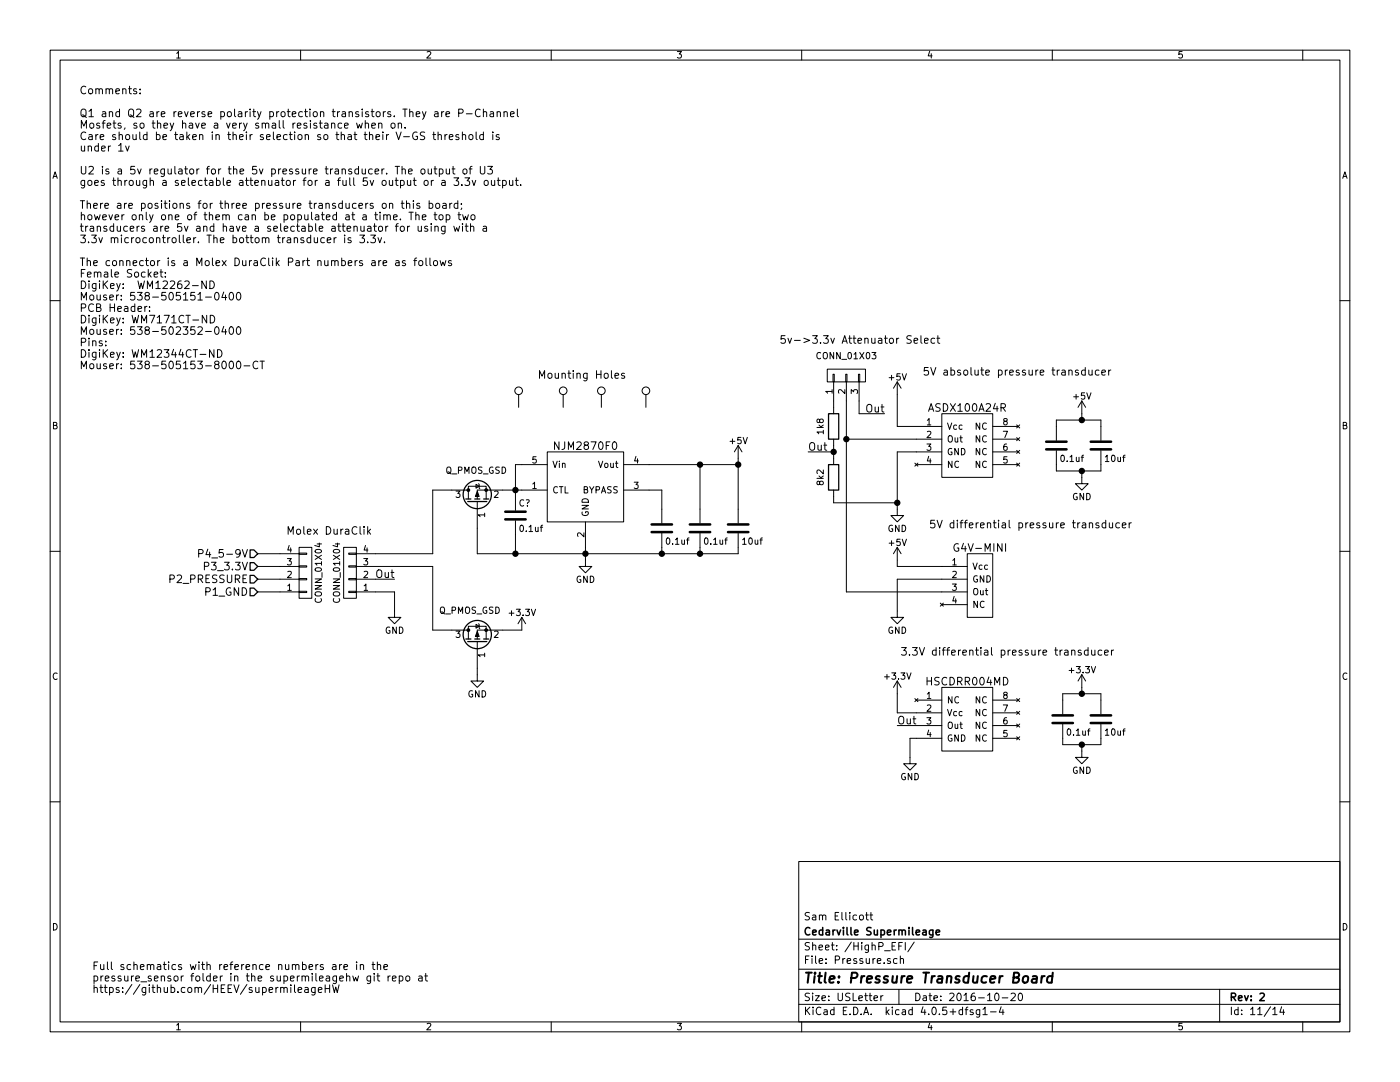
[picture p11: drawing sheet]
<svg xmlns="http://www.w3.org/2000/svg" width="279mm" height="216mm" viewBox="0 0 279 216" stroke-linecap="round" stroke-linejoin="round" font-family="sans-serif">
<g fill="none" stroke="#000" stroke-width=".2">
<path d="M10 10h259.4v195.9h-259.4zM12 12h255.4v191.9h-255.4zM27.2 17.8l-.3-.1-.3 .2 .1 .2 .5 .2v.3h-.6M28 18.6v.1M28 17.8v.1M60 10v2M110 10v2M160 10v2M210 10v2M260 10v2M25.1 29.1l.3 1 .4-1M68.8 25.1l.7-.2-.1-.3h-.4l-.2 .2v.7h.6"/>
<path d="M71.2 24.6l.3 1 .2-.7 .3 .7 .3-1M72.9 24.7l.1-.1a.36 .36 0 0 1 .6 .2v.8M72.9 24.1v1.5M74.2 25.1l.7-.2v-.3h-.5l-.2 .2 .1 .7h.6M75.6 24.7v-.1a.36 .36 0 0 1 .6 .2v.8M75.6 24.6v1M78.1 24.7l.2-.1 .5 .1v.6l-.1 .2-.4 .1-.2-.2zM79.5 24.7l.1-.1a.36 .36 0 0 1 .5 .2v.8M79.5 24.6v1M80.2 33.9l.1-.1a.36 .36 0 0 1 .6 .1v.8M80.5 27.3h1.2M80.8 25.4v.2"/>
<path d="M81.5 34.2l.8-.1-.1-.3-.4-.1-.3 .2 .1 .7h.6M83.2 26.4a.71 .71 0 0 0-.9 .7 .71 .71 0 0 0 .9 .7l.1-.6h-.3M84.1 33.9l.2-.2 .4 .2 .1 .5-.1 .2-.4 .1-.2-.1zM84.7 36.1l.2-.1 .5 .1v.6l-.1 .2-.4 .1-.2-.1zM84.8 26.4a.62 .62 0 0 0-.9 .1v.4l.8 .4v.4a.62 .62 0 0 1-.8 .1M85.4 33.7v.8a.38 .38 0 0 0 .7 .1M86.1 36v1M86.1 33.7v1M86.4 26.8h.5M86.5 36l-.4 .3M86.6 26.3v1.4l.3 .2M86.6 33.7h.6"/>
<path d="M86.8 22.4h.6v.9M86.8 33.2v1.3l.4 .2M87.4 22.6l-.5 .1a.3 .3 0 0 0-.2 .3 .3 .3 0 0 0 .2 .3l.5-.1M87.4 27l.1-.1a.36 .36 0 0 1 .6 .2v.8M87.4 26.3v1.6M87.7 33.8l.4-.1 .3 .3v.4l-.1 .2h-.6M87.7 33.7v1.5M88.1 22.3v1M88.2 36.1h.6v.9M88.6 22.3l-.5 .3M88.8 26.8v1.1M88.8 36.3l-.5 .1a.3 .3 0 0 0-.2 .3 .3 .3 0 0 0 .2 .3l.5-.1"/>
<path d="M89 22.8l.7-.2v-.2l-.5-.1-.2 .2 .1 .7h.6M89.1 33.7v.8a.38 .38 0 0 0 .6 .1M89.2 26.8l-.4 .4M89.7 27.4l.7-.2-.1-.3-.4-.1-.2 .3v.7h.6M89.7 33.7v1M90.2 33.7h.6M90.4 33.2v1.3l.4 .2M90.6 35.5h.9l-.5 .6h.4l.1 .2v.6l-.3 .1h-.4l-.2-.1M91.5 22.6l.8-.1 .1-.2v-.4l-.3-.1h-.6v1.5M91.5 26.9l-.3-.1-.2 .3v.2l.5 .1v.4h-.5M92.2 36.9v.1M92.3 27l.1-.1a.36 .36 0 0 1 .5 .2v.8"/>
<path d="M92.3 26.3v1.6M92.5 33.9l.2-.2 .4 .2 .1 .5-.2 .2-.3 .1-.2-.1zM92.8 35.5h.9l-.5 .6h.4l.1 .2-.1 .6-.2 .1h-.4l-.2-.1M93.1 22.7h1.1M93.6 33.7h.6M93.6 27l.3-.2 .4 .2 .1 .6-.2 .2-.3 .1-.3-.2zM94.2 33.2l-.4 .2v1.3M94.2 36l.4 1 .3-1M95 26.3v1.4l.2 .2M95.8 21.9a.72 .72 0 0 0-1 .5 .72 .72 0 0 0 .7 .9l.3-.2M95.9 33.2v1.2l.3 .3h.2l.3-.3v-1.2M96.5 22.4a.36 .36 0 0 1 .6 .1v.8"/>
<path d="M96.5 26.9l-.5-.1-.3 .4v.4l.2 .2h.6M96.5 21.8v1.5M96.5 26.3v1.6M96.7 36.1l.2-.1 .5 .1v.6l-.1 .2-.4 .1-.2-.1zM97.3 33.2h1l-.5 .6 .3 .1 .2 .2-.1 .5-.2 .1h-.5l-.2-.1M97.8 22.4h.6l.1 .9M98.1 36v.8a.38 .38 0 0 0 .6 .1M98.3 26.3v.2M98.3 26.8v1.1M98.5 22.6l-.5 .1a.3 .3 0 0 0-.2 .3 .3 .3 0 0 0 .2 .3l.5-.1M98.7 36v1M99.2 22.4h.1a.36 .36 0 0 1 .6 .1v.8"/>
<path d="M99.2 22.3v1M99.2 36h.6M99.4 35.5v1.3l.4 .2M99.6 26.9l-.4-.1-.2 .3 .1 .2 .5 .1v.4h-.6M100.3 36.1l.4-.1 .3 .3v.4l-.1 .2h-.6M100.3 36v1.5M100.6 22.4h.1a.36 .36 0 0 1 .5 .1v.8M100.6 22.3v1M101.7 36v.8a.38 .38 0 0 0 .6 .1M101.9 22.8l.7-.2-.1-.2-.4-.1-.2 .2 .1 .7h.5M102.3 36v1M102.8 36h.6"/>
<path d="M103 35.5v1.3l.4 .2M103.3 21.8v1.3l.2 .2M103.9 36.9v.1M10 60h2M30.8 54.8l.7-.2-.1-.2-.4-.1-.2 .2v.7h.6M31.9 54.3h.6M32.1 53.8v1.3l.4 .2M33 55.1v.2M33 54.4v.1M38.4 57h1.2M41 59.3h1.2M41.2 56.1v1.5l-.9-1.5v1.5"/>
<path d="M41.9 56.1a.77 .77 0 0 1 .9 .7 .77 .77 0 0 1-.9 .8zM43 58.5l.2-.2a.81 .81 0 0 1 .5 .8 .81 .81 0 0 1-.5 .8l-.2-.2-.2-.4zM44.7 58.3l-.4 1.1h.9M45 58.9v1M45.9 58.5l.2-.2a.81 .81 0 0 1 .5 .8 .81 .81 0 0 1-.5 .8l-.2-.2-.2-.4zM47.3 58.5l.2-.2a.81 .81 0 0 1 .6 .8 .81 .81 0 0 1-.6 .8l-.2-.2-.1-.4zM65.3 47.9l.7-.1v-.3l-.5-.1-.2 .3 .1 .7h.6M66.7 47.4v1M67.1 47.4l-.4 .3M68.8 47.4v1M70 47.5l-.3-.1-.3 .3 .1 .2 .5 .1v.4h-.6M71.8 46.9h.9l-.5 .6 .4 .1 .1 .2v.5l-.3 .1h-.4l-.2-.1"/>
<path d="M73.4 48.3v.1M74 46.9h.9l-.5 .6 .4 .1 .1 .2v.5l-.3 .1h-.4l-.2-.1M75.4 47.4l.4 1 .3-1M76 52l-.4 .3M76.4 40.7l.2-.1 .4 .1 .1 .6-.2 .2-.3 .1-.2-.2zM76.5 52.5l.7-.2-.1-.2-.4-.1-.2 .2v.7h.6M76.7 48.3v.1M77.7 40.7l.1-.1a.36 .36 0 0 1 .6 .2v.8M77.7 40.6v1M78.5 43.4l.8-.2-.1-.3-.4-.1-.3 .3 .1 .7h.6M79 52.1h.6l.1 .9M79.7 52.3l-.6 .1a.3 .3 0 0 0-.2 .3 .3 .3 0 0 0 .2 .3l.6-.1"/>
<path d="M79.9 43.7v.2M80 45.3l.2-.2 .4 .2 .1 .6-.2 .2-.3 .1-.2-.2zM80.1 40.6h.5M80.3 40.1v1.3l.3 .2M80.9 52.1l-.4-.1-.2 .2 .1 .2 .5 .2v.3h-.6M81.1 40.7l.1-.1a.36 .36 0 0 1 .6 .2v.8M81.1 40.1v1.5M81.3 45.1v1.1M81.6 42.3h.9M81.8 45.1l-.5 .3M82 42.3v1.6M82.5 40.1v.1"/>
<path d="M82.5 40.6v1M82.6 52h.6M83 43l.1-.1a.36 .36 0 0 1 .5 .2v.8M83 42.3v1.6M83.2 51.5l-.4 .2v1.3M83.4 45.1v.8a.38 .38 0 0 0 .7 .1M83.6 52.1l.3-.1 .4 .1 .1 .6-.2 .2-.3 .1-.3-.1zM83.7 40.6h-.3l-.2 .2v.2l.5 .1v.4h-.5M84.1 45.1v1.1M84.3 43.4l.7-.2-.1-.3-.4-.1-.2 .3 .1 .7h.5M85 51.5v1.3l.2 .2M85.3 45.2l-.3-.1-.3 .3 .1 .2 .5 .1v.4h-.6"/>
<path d="M85.6 40.6h.5l.3 .3v.4l-.2 .2h-.6M85.6 40.1v1.5M85.8 51.5v1.3l.2 .2M86.1 44.6v.2M86.1 45.1v1.1M86.6 52.1l.2-.1 .4 .1 .1 .6-.1 .2-.4 .1-.2-.1zM86.6 42.8h.6M86.8 45.3l.1-.1a.36 .36 0 0 1 .6 .2v.8M86.8 45.1v1.1M86.8 42.3v1.4l.4 .2M87 40.7l.2-.1 .5 .1 .1 .6-.2 .2-.4 .1-.2-.2zM87.7 43l.2-.2 .4 .2 .1 .6-.1 .2-.4 .1-.2-.2z"/>
<path d="M87.8 52l.3 1 .3-.7 .3 .7 .3-1M88.4 40.6h.6l.1 1M88.8 45.1v1.3l-.3 .3-.3-.1M88.8 45.2l-.4-.1-.3 .3v.5l.1 .2h.6M89.1 40.9l-.6 .1a.3 .3 0 0 0-.2 .3 .3 .3 0 0 0 .2 .3l.6-.1M89.1 42.9l.4-.1 .3 .4v.4l-.2 .2h-.5M89.1 42.8v1.6M89.8 40.6v1M90.1 52.1l-.4-.1-.2 .2 .1 .2 .5 .2v.3h-.6M90.2 40.6l-.4 .3M90.6 45.1l.3 1.1 .2-.8 .3 .8 .3-1.1M91.4 40.6h-.5l-.3 .3v.4l.2 .2h.6"/>
<path d="M91.4 40.1v1.5M91.4 42.8h.6M91.6 42.3v1.4l.4 .2M92.1 40.6v.2M92.2 41.5l-.2 .3M92.3 44.6v.2M92.3 45.1v1.1M92.3 42.8l.3 1.1 .3-.7 .3 .7 .3-1.1M92.8 45.1h.6M93 44.6v1.3l.4 .3M93.9 45.3l.1-.1a.36 .36 0 0 1 .6 .2v.8M93.9 44.6v1.6"/>
<path d="M94.1 43l.2-.2 .4 .2 .1 .6-.2 .2-.3 .1-.2-.2zM96.4 45.2h.6l.1 1M97.1 45.5l-.5 .1a.3 .3 0 0 0-.2 .3 .3 .3 0 0 0 .2 .3l.5-.1M267.4 60h2M21.1 68.9v.1M21.1 68.1v.1M29.3 61.1l-.4 .3M29.8 62v.2M29.8 61.2v.2M41 66.1h1.2M41.2 62.9v1.5l-.8-1.5v1.5M42 62.9a.77 .77 0 0 1 .9 .8 .77 .77 0 0 1-.9 .7z"/>
<path d="M42.7 69.8v1.5l-.9-1.5v1.5M43 65.4l.2-.2a.81 .81 0 0 1 .5 .8 .81 .81 0 0 1-.5 .7l-.2-.1-.2-.5zM43.4 69.8a.77 .77 0 0 1 .9 .7 .77 .77 0 0 1-.9 .8zM44.4 72.2l.3-.1a.81 .81 0 0 1 .5 .7 .81 .81 0 0 1-.5 .8l-.3-.2-.1-.4zM44.7 65.1l-.4 1.1h.9M45 65.7v1M45.9 65.4l.2-.2a.81 .81 0 0 1 .5 .8 .81 .81 0 0 1-.5 .7l-.2-.1-.2-.5zM45.9 72.2l.2-.1a.81 .81 0 0 1 .5 .7 .81 .81 0 0 1-.5 .8l-.2-.2-.2-.4zM47.3 65.4l.2-.2a.81 .81 0 0 1 .6 .8 .81 .81 0 0 1-.6 .7l-.2-.1-.1-.5zM47.3 72.2l.2-.1a.81 .81 0 0 1 .6 .7 .81 .81 0 0 1-.6 .8l-.2-.2-.1-.4zM48.7 73h1.2M51.5 72.2a.72 .72 0 0 0-1.1 .5 .72 .72 0 0 0 .8 .9l.3-.2"/>
<path d="M51.9 72.1h.9M52.3 72.1v1.5M103.5 78.7v2.6M112.4 78.7v2.6M120 78.7v2.6M122.7 75l.8-.2-.1-.3h-.4l-.3 .2 .1 .7h.6M124.6 74.5h-.3l-.3 .2 .1 .2 .5 .2v.3h-.6M128.9 78.7v2.6M165.1 73.7h7.6v2.5h-7.6zM166.2 74.7h.3v1.5h-.3zM166.4 76.2v6.4M168.8 74.7h.2v1.5h-.2z"/>
<path d="M168.9 76.2v41.9h24.1M171.3 74.7h.3v1.5h-.3zM171.4 76.2v6.4h5.1M179.1 76.2v8.9h8.9M179.1 76.2l-.8 1.3M179.1 76.2l.7 1.3M181.9 67.1a.62 .62 0 0 0-.8 0v.5l.7 .3v.5a.62 .62 0 0 1-.8 0M182.4 68l.8-.2-.1-.2-.4-.1-.3 .2 .1 .7h.6M183.8 67v1.3l.2 .2M184.5 68l.7-.2v-.2l-.5-.1-.2 .2 .1 .7h.6M186.5 67.6l-.4-.1-.3 .3v.4l.2 .2h.5M187 67.5h.6"/>
<path d="M187.2 67v1.3l.4 .2M216.6 73.9l-.4-.1-.4 .3v.5l.2 .2h.6M216.6 73.3v1.6M217.3 73.8v.9a.38 .38 0 0 0 .7 0M218 73.8v1.1M219.3 73.9l-.4-.1-.3 .3v.5l.1 .2h.6M219.9 74.3l.7-.1-.1-.3-.4-.1-.2 .3 .1 .7h.5M221.3 73.8v1.1M221.7 73.8l-.4 .3M93.5 97.8v-.8h3.5v2.6M93.5 97.8h-7.1v12.7h-15.3M93.5 97.8v1.8"/>
<path d="M95 96.6l.6 .4-.6 .4zM95.5 96.5l.3 1M109.2 90.2h15.3v13.9h-15.3zM109.2 97.8h-14v1.8M109.2 92.7h-6.3v9.2M124.5 97.8h7.6v6.6M124.5 92.7h22.8M139.7 92.7v11.7M147.3 88.9v15.5M147.3 88.9l-.7 1.3M147.3 88.9l.8 1.3M161.3 90.2h5.1"/>
<path d="M166.4 87.6v5.1M166.4 97.8v2.5h12.7M168.9 87.6h19.1M182.6 92.4l.6 .6M182.9 92.7h5.1M183.2 92.4l-.6 .6M188 82.6h10.1v12.7h-10.1zM188 90.2h-8.9v12.7h1.2l-1.2 1.2-1.3-1.2h1.3M198.1 92.7h5.1M198.1 85.1h5.1M198.1 90.2h5.1M198.1 87.6h5.1"/>
<path d="M202.9 92.4l.6 .6M202.9 89.9l.6 .6M202.9 87.3l.6 .6M202.9 84.8l.6 .6M203.5 92.4l-.6 .6M203.5 89.9l-.6 .6M203.5 87.3l-.6 .6M203.5 84.8l-.6 .6M210.8 87.9v-4.1h8.9v4.1M210.8 89.9v4.1h8.9v-4.1M215.9 94v2.5h1.3l-1.3 1.3-1.3-1.3h1.3M215.9 80v3.8"/>
<path d="M215.9 80l-.8 1.3M215.9 80l.8 1.3M10 110h2M39.6 110.5l.8-.1 .1-.2v-.4l-.3-.1h-.6v1.5M51.4 118.1h8.3M51.4 115.6h8.3M51.4 113h8.3M51.4 110.5h8.3M59.7 110.4h1.5v.2h-1.5zM59.7 112.9h1.5v.3h-1.5zM59.7 115.4h1.5v.3h-1.5zM59.7 118h1.5v.2h-1.5z"/>
<path d="M59.7 109.2h2.5v10.2h-2.5zM68.6 109.2h2.5v10.2h-2.5zM69.6 110.4h1.5v.2h-1.5zM69.6 112.9h1.5v.3h-1.5zM69.6 115.4h1.5v.3h-1.5zM69.6 118h1.5v.2h-1.5zM71.1 118.1h7.6v5.1h1.3l-1.3 1.3-1.2-1.3h1.2M71.1 115.6h7.6M71.1 113h15.3v12.7h7.1M72.6 105.1v.1M72.6 105.6v1M73.4 105.1v1.5"/>
<path d="M73.5 106l.5 .6M74 105.6l-.6 .6M95.2 100.1v10.4h52.1v-4.1M102.9 103.9v6.6M116.8 104.1v8.9h1.3l-1.3 1.3-1.2-1.3h1.2M132.1 106.4v4.1M139.7 106.4v4.1M179.1 109.2v3.8h13.9M179.1 109.2l-.8 1.3M179.1 109.2l.7 1.3M193 110.5h5.1v12.7h-5.1zM193 115.6h-13.9v7.6h1.2l-1.2 1.3-1.3-1.3h1.3"/>
<path d="M219.3 104.4l-.4-.1-.2 .2 .1 .2 .5 .2v.4h-.6M220.7 104.4l-.5-.1-.3 .3v.5l.2 .2h.6M220.7 103.8v1.5M221.4 104.3v.8a.38 .38 0 0 0 .6 .1M222 104.3v1M223.4 104.4l-.4-.1-.3 .3v.5l.1 .2h.6M224 104.8l.7-.1-.1-.3-.4-.1-.2 .2 .1 .8h.5M225.3 104.3v1M225.8 104.3l-.5 .3M267.4 110h2M93.5 125.7v-.7h3.5v2.5M93.5 125.7v1.8"/>
<path d="M95 124.6l.6 .4-.6 .3zM95.2 128v7.9h1.3l-1.3 1.3-1.2-1.3h1.2M95.5 124.5l.3 1M104.1 123.2v2.5h-8.9v1.8M104.1 123.2l-.7 1.3M104.1 123.2l.8 1.3M179.1 135.9v6.3h8.9M179.1 135.9l-.8 1.3M179.1 135.9l.7 1.3M182.6 139.4l.6 .6M182.9 139.7h5.1M183.2 139.4l-.6 .6"/>
<path d="M187.7 120.3l.6 .7M188 137.2h10.1v12.7h-10.1zM188 120.7h5M188.3 120.3l-.6 .7M198.1 139.7h5.1M202.9 139.4l.6 .6M203.5 139.4l-.6 .6M215.7 129.8l-.3-.1-.2 .2v.2l.5 .2v.4h-.5M215.9 134.6l-.8 1.3M215.9 134.6v3.8M215.9 134.6l.8 1.3M217.1 129.8l-.4-.1-.3 .3v.5l.2 .2h.5"/>
<path d="M217.1 129.2v1.5M217.9 129.7v.8a.38 .38 0 0 0 .6 .1M218.5 129.7v1M219.9 129.8l-.4-.1-.3 .3v.5l.1 .2h.6M220.4 130.2l.8-.1-.1-.3-.4-.1-.3 .2 .1 .8h.6M221.8 129.7v1M222.2 129.7l-.4 .3M10 160h2M179.1 144.8h8.9M188 147.3h-6.4v5.1h1.3l-1.3 1.3-1.3-1.3h1.3M198.1 142.2h5.1M198.1 144.8h5.1"/>
<path d="M198.1 147.3h5.1M202.9 147l.6 .6M202.9 144.5l.6 .6M202.9 141.9l.6 .6M203.5 147l-.6 .6M203.5 144.5l-.6 .6M203.5 141.9l-.6 .6M212.1 142.5v-4.1h7.6v4.1M212.1 144.5v4.1h7.6v-4.1M215.9 148.6v2.5h1.3l-1.3 1.3-1.3-1.3h1.3M267.4 160h2M159.4 171.9h108v32h-108z"/>
<path d="M59.5 197.5l.7-.1-.1-.3-.4-.1-.2 .3 .1 .7h.5M60.9 197.1h.5l.1 .9M61.5 197.4l-.5 .1a.3 .3 0 0 0-.2 .3 .3 .3 0 0 0 .2 .2h.5M62.9 197v1.3l-.3 .3-.4-.1M62.9 197.1l-.4-.1-.3 .3v.5l.1 .2h.6M63.5 197.5l.8-.1-.1-.3-.4-.1-.3 .3 .1 .7h.6M64.9 196.5v1.5M64.9 197.3h.9M65.8 196.5v1.5M66.4 196.5l.3 1.5 .3-1 .3 1 .4-1.5M66.4 192.5h.6l.1 1M67.1 192.8l-.6 .1a.3 .3 0 0 0-.2 .3 .3 .3 0 0 0 .2 .3l.6-.1"/>
<path d="M67.8 192.5v1M68.2 192.5l-.4 .3M68.6 193l.8-.2-.1-.3h-.4l-.3 .2 .1 .7h.6M71.2 191.9v.2M71.2 192.5v1M71.9 192.6l.1-.1a.36 .36 0 0 1 .6 .2v.8M71.9 192.5v1M74 194.7v1.3l-.3 .3-.4-.1M74 194.8l-.5-.1-.3 .3v.5l.2 .2h.6M74.2 192.5h.6M74.4 191.9v1.4l.4 .2M74.7 194.2v.2"/>
<path d="M74.7 194.7v1.1M75.2 194.7h.6M75.3 192.6l.1-.1a.36 .36 0 0 1 .6 .2v.8M75.3 191.9v1.6M75.4 194.2v1.4l.4 .2M76.6 193l.7-.2v-.3h-.5l-.2 .2 .1 .7h.6M77.4 194.7v1.1M77.9 194.7l-.5 .3M78.3 195.2l.7-.1v-.3l-.5-.1-.2 .3 .1 .7h.6M79.7 194.8l.4-.1 .3 .3v.5l-.1 .2h-.6M79.7 194.7v1.6M81.1 194.9l.2-.2 .4 .2 .1 .6-.2 .2-.3 .1-.2-.2z"/>
<path d="M83.6 194.8h.6l.1 1M84.3 195.1l-.6 .1a.3 .3 0 0 0-.2 .3 .3 .3 0 0 0 .2 .3l.6-.1M84.8 194.7h.5M85 194.2v1.4l.3 .2M159.4 197.4h108M159.4 193.4h108M159.4 187.4h108M171.6 182.7l.2-.1 .4 .1 .1 .6-.1 .2-.4 .1-.2-.2zM172.7 182.6h.6M172.9 182.1v1.3l.4 .2M173.6 182.6h.6M173.8 182.1v1.3l.4 .2"/>
<path d="M174.4 199.2l.7-.2v-.2l-.4-.1-.3 .2 .1 .7h.6M175.8 198.7v1M176.2 198.7l-.4 .3M177.7 191.3a.37 .37 0 0 0-.6 .2l.1 .2 .5 .1v.2l-.2 .3-.4-.1M179 191.3h-.4l-.3 .2 .1 .6 .2 .2 .4-.1M179.4 188.8h.5M179.4 197.4v3M179.7 191.4l.2-.1h.4v1M179.7 190.8v1.5M180.1 188.1h-.7v1.5M180.7 188.1v1.5M182.4 188l-1.2 1.9"/>
<path d="M198.7 198.3l.2-.1a.8 .8 0 0 1 .5 .7 .8 .8 0 0 1-.5 .8l-.2-.2-.2-.4zM200 199.1h1.1M201.8 198.3l.6-.1 .2 .4-.9 1.1h.9M203.4 198.3l.2-.1a.8 .8 0 0 1 .5 .7 .8 .8 0 0 1-.5 .8l-.2-.2-.2-.4zM243.4 197.4v6.5M60 203.9v2M110 203.9v2M159.4 200.4h108M160 203.9v2M192.6 201.5h.6M193.2 201l-.4 .2v1.3M194.2 201.5a.37 .37 0 0 0-.6 .2l.1 .2 .5 .1 .1 .2-.3 .3-.4-.1"/>
<path d="M195.5 201.5v1.3l-.3 .2-.3-.1M195.5 201.5h-.4l-.3 .3 .1 .5 .2 .2 .4-.1M196.2 201.4l.4-.4v1.5M196.2 202.5h.8M197.7 201.9h1.1M199.8 200.9l-.4 1.1h1M200.2 201.5v1M210 203.9v2M254 201.4l.4-.4v1.5M254 202.5h.9M255.8 200.9l-.4 1.1h1M256.1 201.5v1"/>
<path d="M260 203.9v2"/>
<circle cx="103.5" cy="78" r=".76"/>
<circle cx="112.4" cy="78" r=".76"/>
<circle cx="120" cy="78" r=".76"/>
<circle cx="128.9" cy="78" r=".76"/>
</g>
<path d="M186.2 185.6l-.1 1.3-.2 .2-.4-.1M186.2 185.6h-.4l-.3 .3v.5l.3 .2 .4-.1M186.8 186.1l.7-.2v-.3h-.5l-.2 .2 .1 .7h.6M251.5 198.3l.5-.1 .3 .4-.9 1.1h.9" fill="none" stroke="#000" stroke-width=".3"/>
<path d="M206.1 194.8h.8l-.1 1.3M206.9 195.2l-.7 .1a.4 .4 0 0 0-.3 .4 .4 .4 0 0 0 .2 .4l.7-.1M207.9 194.8l-.1 1.3M208.5 194.8h-.4l-.2 .3M210 194.8a.7 .7 0 0 0-1 .3v.8l.3 .2 .6-.1M210.1 194.1l-.2 2" fill="none" stroke="#000" stroke-width=".41"/>
<g fill="none" stroke="#000" stroke-width=".51">
<path d="M208.8 89.7h4.1M208.8 88.1h4.1M217.7 89.7h4M217.7 88.1h4M100.8 103.6h4.1M100.8 102.1h4.1M130 106.2h4.1M130 104.6h4.1M137.7 106.2h4M137.7 104.6h4M145.3 106.2h4.1M145.3 104.6h4.1"/>
<path d="M210.1 144.3h4M210.1 142.7h4M217.7 144.3h4M217.7 142.7h4"/>
</g>
<g fill="none" stroke="#000" stroke-width=".25">
<path d="M93 99.6h1M94.7 99.6h1.1M96.5 99.6h1M165.4 82.6h2v5h-2zM165.4 92.7h2v5.1h-2zM49.9 117.3h.8l.7 .8-.7 .8h-.8zM49.9 114.8h.8l.7 .8-.7 .7h-.8zM49.9 112.3h.8l.7 .7-.7 .8h-.8zM49.9 109.7h.8l.7 .8-.7 .8h-.8zM93.3 100.1h3.9M93 127.5h1M93.3 128h3.9"/>
<path d="M94.7 127.5h1.1M96.5 127.5h1"/>
<circle cx="95.2" cy="98.7" r="2.82"/>
<circle cx="95.2" cy="126.6" r="2.82"/>
</g>
<g fill="#000" stroke="#000" stroke-width=".25">
<circle cx="102.9" cy="97.8" r=".51"/>
<circle cx="139.7" cy="92.7" r=".51"/>
<circle cx="147.3" cy="92.7" r=".51"/>
<circle cx="166.4" cy="90.2" r=".51"/>
<circle cx="168.9" cy="87.6" r=".51"/>
<circle cx="215.9" cy="83.8" r=".51"/>
<circle cx="215.9" cy="94" r=".51"/>
<circle cx="102.9" cy="110.5" r=".51"/>
<circle cx="116.8" cy="110.5" r=".51"/>
<circle cx="132.1" cy="110.5" r=".51"/>
<circle cx="139.7" cy="110.5" r=".51"/>
<circle cx="179.1" cy="100.3" r=".51"/>
<circle cx="215.9" cy="138.4" r=".51"/>
<circle cx="215.9" cy="148.6" r=".51"/>
</g>
<g fill="#000" stroke="#000" stroke-width=".2">
<path d="M95.2 98l.4 1.1h-.7zM95.2 126l.4 1h-.7z"/>
<circle cx="93.5" cy="97.8" r=".28"/>
<circle cx="97" cy="97.8" r=".28"/>
<circle cx="93.5" cy="125.7" r=".28"/>
<circle cx="97" cy="125.7" r=".28"/>
</g>
<text font-size="2.8" x="160.4" y="196.2">Title: Pressure Transducer Board</text>
<g font-size="2.1">
<text x="15.9" y="18.8">Comments:</text>
<text x="15.9" y="23.4">Q1 and Q2 are reverse polarity protection transistors. They are P-Channel</text>
<text x="15.9" y="25.7">Mosfets, so they have a very small resistance when on.</text>
<text x="15.9" y="27.9">Care should be taken in their selection so that their V-GS threshold is</text>
<text x="15.9" y="30.2">under 1v</text>
<text x="15.9" y="34.8">U2 is a 5v regulator for the 5v pressure transducer. The output of U3</text>
<text x="15.9" y="37.1">goes through a selectable attenuator for a full 5v output or a 3.3v output.</text>
<text x="15.9" y="41.7">There are positions for three pressure transducers on this board;</text>
<text x="15.9" y="43.9">however only one of them can be populated at a time. The top two</text>
<text x="15.9" y="46.2">transducers are 5v and have a selectable attenuator for using with a</text>
<text x="15.9" y="48.5">3.3v microcontroller. The bottom transducer is 3.3v.</text>
<text x="15.9" y="53.1">The connector is a Molex DuraClik Part numbers are as follows</text>
<text x="15.9" y="55.4">Female Socket:</text>
<text x="15.9" y="57.7">DigiKey: WM12262-ND</text>
<text x="15.9" y="59.9">Mouser: 538-505151-0400</text>
<text x="15.9" y="62.2">PCB Header:</text>
<text x="15.9" y="64.5">DigiKey: WM7171CT-ND</text>
<text x="15.9" y="66.8">Mouser: 538-502352-0400</text>
<text x="15.9" y="69.1">Pins:</text>
<text x="15.9" y="71.4">DigiKey: WM12344CT-ND</text>
<text x="155.6" y="68.6">5v-&gt;3.3v Attenuator Select</text>
<text x="15.9" y="73.7">Mouser: 538-505153-8000-CT</text>
<text x="107.3" y="75.6">Mounting Holes</text>
<text x="184.1" y="74.9">5V absolute pressure transducer</text>
<text x="172.9" y="82.3">Out</text>
<text x="185.6" y="82.1">ASDX100A24R</text>
<text x="111" y="89.8">NJM2870F0</text>
<text x="161.3" y="89.9">Out</text>
<text x="57.1" y="106.7">Molex DuraClik</text>
<text x="185.4" y="105.4">5V differential pressure transducer</text>
<text x="41.2" y="111.3">P4_5-9V</text>
<text x="41.4" y="113.8">P3_3.3V</text>
<text x="190.9" y="110.1">G4V-MINI</text>
<text x="34.1" y="116.3">P2_PRESSURE</text>
<text x="41" y="118.9">P1_GND</text>
<text x="75.1" y="115.3">Out</text>
<text x="179.7" y="130.8">3.3V differential pressure transducer</text>
<text x="185.1" y="136.8">HSCDRR004MD</text>
<text x="179.1" y="144.5">Out</text>
<text x="160.4" y="183.6">Sam Ellicott</text>
<text x="160.4" y="189.6">Sheet: /HighP_EFI/</text>
<text x="160.4" y="186.6">Cedarville Supermileage</text>
<text x="18.4" y="193.5">Full schematics with reference numbers are in the</text>
<text x="18.4" y="195.8">pressure_sensor folder in the supermileagehw git repo at</text>
<text x="160.4" y="192.3">File: Pressure.sch</text>
<text x="18.4" y="198.1">https://github.com/HEEV/supermileageHW</text>
<text x="160.4" y="202.5">KiCad E.D.A. kicad 4.0.5+dfsg1-4</text>
<text x="160.4" y="199.7">Size: USLetter</text>
<text x="182.4" y="199.7">Date: 2016-10-20</text>
<text x="245.4" y="199.7">Rev: 2</text>
<text x="245.4" y="202.5">Id: 11/14</text>
</g>
<g font-size="1.8">
<text x="35" y="11.6">1</text>
<text x="85" y="11.6">2</text>
<text x="135" y="11.6">3</text>
<text x="185" y="11.6">4</text>
<text x="235" y="11.6">5</text>
<text x="10.4" y="35.6">A</text>
<text x="267.8" y="35.6">A</text>
<text x="163.3" y="71.7">CONN_01X03</text>
<text x="177.5" y="75.9">+5V</text>
<text x="166.1" y="78.6" transform="rotate(-90 166.1 78.6)">1</text>
<text x="168.7" y="78.6" transform="rotate(-90 168.7 78.6)">2</text>
<text x="171.2" y="78.6" transform="rotate(-90 171.2 78.6)">3</text>
<text x="214.3" y="79.7">+5V</text>
<text x="10.4" y="85.6">B</text>
<text x="145.7" y="88.6">+5V</text>
<text x="164.4" y="86.6" transform="rotate(-90 164.4 86.6)">1k8</text>
<text x="184.9" y="84.8">1</text>
<text x="184.9" y="87.4">2</text>
<text x="184.9" y="89.9">3</text>
<text x="189" y="85.7">Vcc</text>
<text x="189" y="88.3">Out</text>
<text x="194.5" y="88.3">NC</text>
<text x="194.5" y="85.7">NC</text>
<text x="200.2" y="89.9">6</text>
<text x="200.2" y="87.4">7</text>
<text x="200.2" y="84.8">8</text>
<text x="267.8" y="85.6">B</text>
<text x="88.8" y="94.5">Q_PMOS_GSD</text>
<text x="106.2" y="92.5">5</text>
<text x="110.2" y="93.3">Vin</text>
<text x="119.5" y="93.3">Vout</text>
<text x="126.5" y="92.5">4</text>
<text x="184.9" y="92.5">4</text>
<text x="189" y="90.8">GND</text>
<text x="189" y="93.3">NC</text>
<text x="194.5" y="93.3">NC</text>
<text x="194.5" y="90.8">NC</text>
<text x="200.2" y="92.5">5</text>
<text x="211.9" y="92.2">0.1uf</text>
<text x="220.7" y="92.2">10uf</text>
<text x="91" y="99.3">3</text>
<text x="98.6" y="99.3">2</text>
<text x="103.5" y="101">C?</text>
<text x="106.2" y="97.5">1</text>
<text x="110.2" y="98.4">CTL</text>
<text x="116.2" y="98.4">BYPASS</text>
<text x="126.5" y="97.5">3</text>
<text x="164.4" y="96.7" transform="rotate(-90 164.4 96.7)">8k2</text>
<text x="213.9" y="99.8">GND</text>
<text x="96.8" y="103.2" transform="rotate(-90 96.8 103.2)">1</text>
<text x="103.9" y="106.1">0.1uf</text>
<text x="116.6" y="107.2" transform="rotate(-90 116.6 107.2)">2</text>
<text x="117.5" y="103.1" transform="rotate(-90 117.5 103.1)">GND</text>
<text x="177.1" y="106.1">GND</text>
<text x="57.3" y="112.8">3</text>
<text x="57.3" y="110.2">4</text>
<text x="72.5" y="112.8">3</text>
<text x="72.5" y="110.2">4</text>
<text x="133.1" y="108.7">0.1uf</text>
<text x="140.7" y="108.7">0.1uf</text>
<text x="148.3" y="108.7">10uf</text>
<text x="177.5" y="108.9">+5V</text>
<text x="190" y="112.8">1</text>
<text x="194.1" y="113.7">Vcc</text>
<text x="57.3" y="117.9">1</text>
<text x="57.3" y="115.3">2</text>
<text x="64.2" y="119.9" transform="rotate(-90 64.2 119.9)">CONN_01X04</text>
<text x="67.8" y="119.9" transform="rotate(-90 67.8 119.9)">CONN_01X04</text>
<text x="72.5" y="117.9">1</text>
<text x="72.5" y="115.3">2</text>
<text x="114.9" y="116.3">GND</text>
<text x="190" y="115.3">2</text>
<text x="190" y="117.9">3</text>
<text x="194.1" y="116.2">GND</text>
<text x="194.1" y="118.7">Out</text>
<text x="87.6" y="122.5">Q_PMOS_GSD</text>
<text x="101.8" y="122.9">+3.3V</text>
<text x="190" y="120.4">4</text>
<text x="194.1" y="121.3">NC</text>
<text x="76.8" y="126.4">GND</text>
<text x="91" y="127.3">3</text>
<text x="96.8" y="131.2" transform="rotate(-90 96.8 131.2)">1</text>
<text x="98.6" y="127.3">2</text>
<text x="177.1" y="126.4">GND</text>
<text x="10.4" y="135.6">C</text>
<text x="176.7" y="135.6">+3.3V</text>
<text x="213.6" y="134.3">+3.3V</text>
<text x="267.8" y="135.6">C</text>
<text x="93.3" y="139.1">GND</text>
<text x="184.9" y="139.4">1</text>
<text x="184.9" y="142">2</text>
<text x="189" y="140.3">NC</text>
<text x="189" y="142.9">Vcc</text>
<text x="194.5" y="142.9">NC</text>
<text x="194.5" y="140.3">NC</text>
<text x="200.2" y="142">7</text>
<text x="200.2" y="139.4">8</text>
<text x="184.9" y="144.5">3</text>
<text x="184.9" y="147.1">4</text>
<text x="189" y="145.4">Out</text>
<text x="189" y="148">GND</text>
<text x="194.5" y="148">NC</text>
<text x="194.5" y="145.4">NC</text>
<text x="200.2" y="147.1">5</text>
<text x="200.2" y="144.5">6</text>
<text x="213.1" y="146.8">0.1uf</text>
<text x="220.7" y="146.8">10uf</text>
<text x="179.7" y="155.7">GND</text>
<text x="213.9" y="154.4">GND</text>
<text x="10.4" y="185.6">D</text>
<text x="267.8" y="185.6">D</text>
<text x="35" y="205.5">1</text>
<text x="85" y="205.5">2</text>
<text x="135" y="205.5">3</text>
<text x="185" y="205.5">4</text>
<text x="235" y="205.5">5</text>
</g>
</svg>
